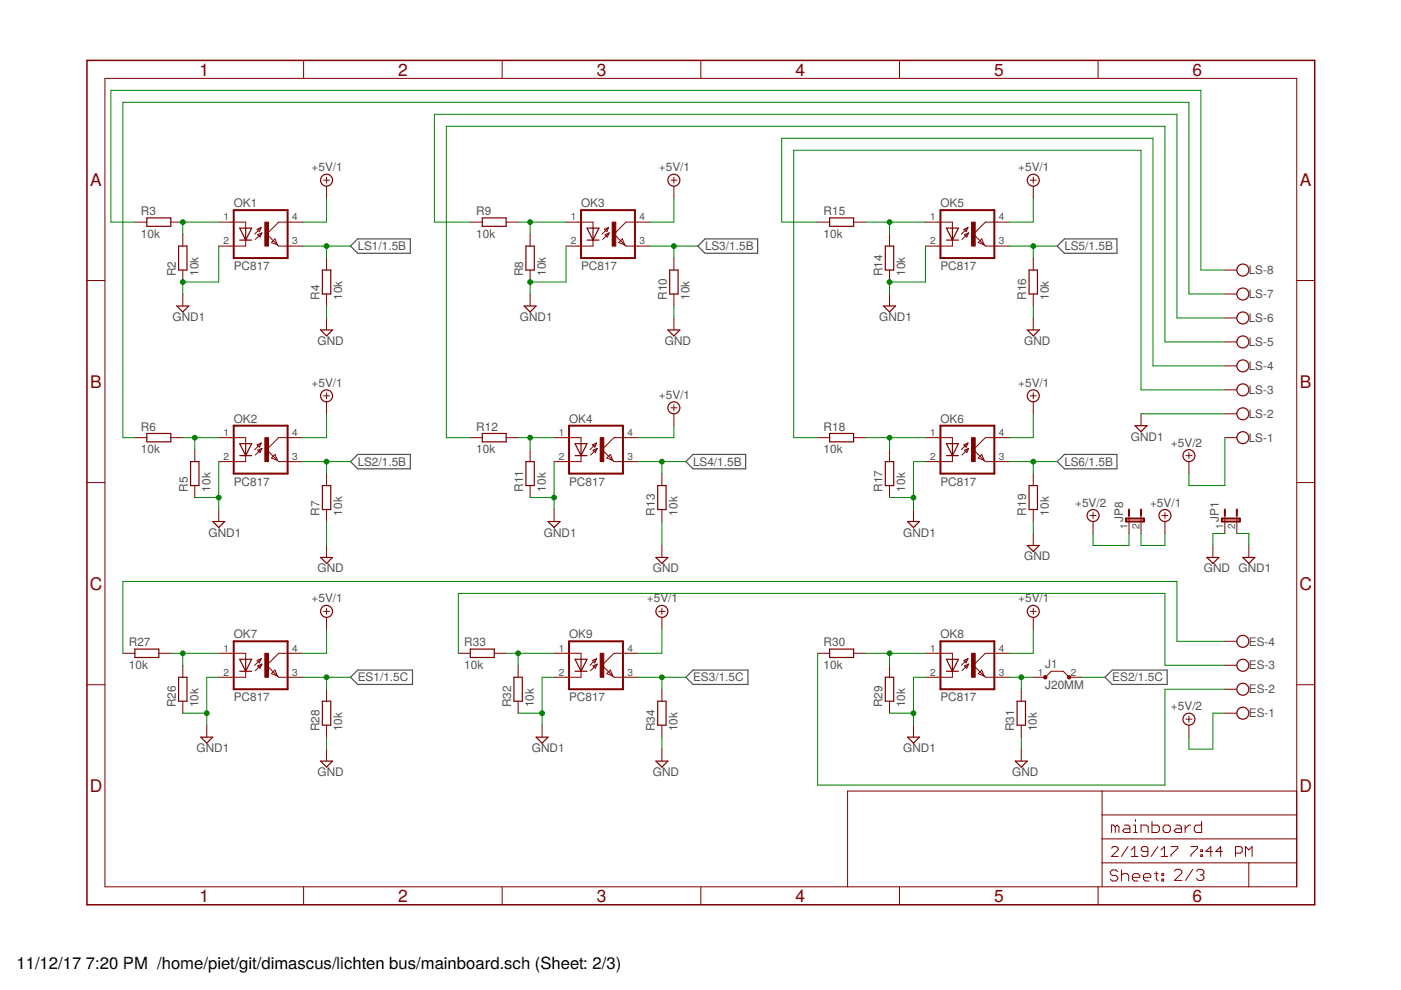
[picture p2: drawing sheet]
<svg xmlns="http://www.w3.org/2000/svg" width="297mm" height="210mm" viewBox="0 0 297 210" stroke-linecap="round" stroke-linejoin="round" font-family="sans-serif">
<path d="M74.3 52.2l1.5-1.5h11.2v3h-11.2zM149.5 50.7h11.1v3h-11.1l-1.5-1.5zM225.7 50.7h11.1v3h-11.1l-1.5-1.5zM74.3 97.9l1.5-1.5h11.2v3h-11.2zM146.9 96.4h11.2v3h-11.2l-1.5-1.5zM225.7 96.4h11.1v3h-11.1l-1.5-1.5zM74.3 143.6l1.5-1.5h11.7v3h-11.7zM146.9 142.1h11.7v3h-11.7l-1.5-1.5zM235.8 142.1h11.7v3h-11.7l-1.5-1.5z" fill="none" stroke="#505050" stroke-width=".25"/>
<g fill="none" stroke="#800000" stroke-width=".25">
<path d="M31.1 46.2h5.1v1.8h-5.1zM37.9 52.2h1.7v5.1h-1.7zM50.8 48.4h2.6l-1.3 2.5zM50.8 50.9h2.6M52.1 48.4v2.5M68.3 57.3h1.8v5h-1.8zM102.3 46.2h5v1.8h-5zM111.5 52.2h1.8v5.1h-1.8zM124.5 50.9h2.5M124.5 48.4h2.5l-1.3 2.5zM125.7 48.4v2.5M142 57.3h1.8v5h-1.8z"/>
<path d="M175.9 46.2h5.1v1.8h-5.1zM187.7 52.2h1.8v5.1h-1.8zM200.7 50.9h2.5M200.7 48.4h2.5l-1.3 2.5zM201.9 48.4v2.5M218.2 57.3h1.8v5h-1.8zM37.5 64.9h2.5l-1.2 1.2zM68 70h2.5l-1.3 1.2zM111.1 64.9h2.6l-1.3 1.2zM141.6 70h2.5l-1.2 1.2zM187.3 64.9h2.6l-1.3 1.2zM217.8 70h2.5l-1.2 1.2z"/>
<path d="M31.1 91.9h5.1v1.8h-5.1zM40.4 97.9h1.8v5.1h-1.8zM50.8 94.1h2.6l-1.3 2.5zM50.8 96.6h2.6M52.1 94.1v2.5M102.3 91.9h5v1.8h-5zM111.5 97.9h1.8v5.1h-1.8zM121.9 96.6h2.6M121.9 94.1h2.6l-1.3 2.5zM123.2 94.1v2.5M175.9 91.9h5.1v1.8h-5.1zM187.7 97.9h1.8v5.1h-1.8z"/>
<path d="M200.7 96.6h2.5M200.7 94.1h2.5l-1.3 2.5zM201.9 94.1v2.5M240.6 90.3h2.6l-1.3 1.2zM45.1 110.6h2.5l-1.2 1.2zM68 118.2h2.5l-1.3 1.3zM68.3 103h1.8v5h-1.8zM116.2 110.6h2.5l-1.2 1.2zM139.1 118.2h2.5l-1.3 1.3zM139.4 103h1.8v5h-1.8zM192.4 110.6h2.5l-1.2 1.2zM217.8 115.7h2.5l-1.2 1.2z"/>
<path d="M218.2 103h1.8v5h-1.8zM255.9 118.2h2.5l-1.2 1.3zM263.5 118.2h2.5l-1.2 1.3zM28.6 137.6h5.1v1.8h-5.1zM50.8 139.8h2.6l-1.3 2.5zM52.1 139.8v2.5M99.7 137.6h5.1v1.8h-5.1zM121.9 139.8h2.6l-1.3 2.5zM123.2 139.8v2.5M175.9 137.6h5.1v1.8h-5.1zM200.7 139.8h2.5l-1.3 2.5zM201.9 139.8v2.5"/>
<path d="M37.9 143.6h1.7v5.1h-1.7zM42.6 156.3h2.5l-1.3 1.3zM50.8 142.3h2.6M68.3 148.7h1.8v5.1h-1.8zM109 143.6h1.7v5.1h-1.7zM113.7 156.3h2.5l-1.3 1.3zM121.9 142.3h2.6M139.4 148.7h1.8v5.1h-1.8zM187.7 143.6h1.8v5.1h-1.8zM192.4 156.3h2.5l-1.2 1.3zM200.7 142.3h2.5M215.6 148.7h1.8v5.1h-1.8z"/>
<path d="M68 161.4h2.5l-1.3 1.2zM139.1 161.4h2.5l-1.3 1.2zM215.3 161.4h2.5l-1.3 1.2z"/>
<circle cx="69.2" cy="38.2" r="1.27"/>
<circle cx="142.9" cy="38.2" r="1.27"/>
<circle cx="219.1" cy="38.2" r="1.27"/>
<circle cx="263.5" cy="57.3" r="1.27"/>
<circle cx="263.5" cy="62.3" r="1.27"/>
<circle cx="263.5" cy="67.4" r="1.27"/>
<circle cx="263.5" cy="72.5" r="1.27"/>
<circle cx="263.5" cy="77.6" r="1.27"/>
<circle cx="69.2" cy="83.9" r="1.27"/>
<circle cx="142.9" cy="86.5" r="1.27"/>
<circle cx="219.1" cy="83.9" r="1.27"/>
<circle cx="252.1" cy="96.6" r="1.27"/>
<circle cx="263.5" cy="92.8" r="1.27"/>
<circle cx="263.5" cy="87.7" r="1.27"/>
<circle cx="263.5" cy="82.7" r="1.27"/>
<circle cx="231.8" cy="109.3" r="1.27"/>
<circle cx="247" cy="109.3" r="1.27"/>
<circle cx="69.2" cy="129.6" r="1.27"/>
<circle cx="140.3" cy="129.6" r="1.27"/>
<circle cx="219.1" cy="129.6" r="1.27"/>
<circle cx="263.5" cy="136" r="1.27"/>
<circle cx="252.1" cy="152.5" r="1.27"/>
<circle cx="263.5" cy="146.1" r="1.27"/>
<circle cx="263.5" cy="141.1" r="1.27"/>
<circle cx="263.5" cy="151.2" r="1.27"/>
</g>
<g fill="none" stroke="#800000" stroke-width=".21">
<path d="M22.2 16.6h252.7v171.4h-252.7zM64.4 12.8v3.8M106.5 12.8v3.8M148.6 12.8v3.8M190.7 12.8v3.8M232.8 12.8v3.8M68.6 38.2h1.3M69.2 37.6v1.2M69.2 39.5v2.5M142.2 38.2h1.3M142.9 37.6v1.2M142.9 39.5v2.5"/>
<path d="M218.4 38.2h1.3M219.1 37.6v1.2M219.1 39.5v2.5M18.4 59.5h3.8M28.6 47.1h2.5M36.2 47.1h2.6M38.8 49.6v2.6M38.8 57.3v2.5M46.4 47.1h5.7v1.3M52.1 50.9v1.3h-5.7M54.5 48.6l.9-.4-.4 .9zM54.6 49.8l.9-.4-.4 .9z"/>
<path d="M55.4 48.2l-1.4 1.4M55.5 49.4l-1.4 1.4M58.3 50.7l.5 1.2-1.2-.5zM64.2 47.1h-5.1l-2.6 2.5 2.6 2.6h5.1M69.2 54.7v2.6M99.7 47.1h2.6M107.3 47.1h2.6M112.4 49.6v2.6M112.4 57.3v2.5M120 47.1h5.7v1.3M125.7 50.9v1.3h-5.7M128.1 48.6l.9-.4-.3 .9z"/>
<path d="M128.3 49.8l.9-.4-.4 .9zM129 48.2l-1.4 1.4M129.2 49.4l-1.4 1.4M132 50.7l.5 1.2-1.3-.5zM137.8 47.1h-5.1l-2.5 2.5 2.5 2.6h5.1M142.9 54.7v2.6M173.4 47.1h2.5M181 47.1h2.5M188.6 49.6v2.6M188.6 57.3v2.5M196.2 47.1h5.7v1.3M201.9 50.9v1.3h-5.7"/>
<path d="M204.3 48.6l.9-.4-.3 .9zM204.5 49.8l.9-.4-.4 .9zM205.2 48.2l-1.4 1.4M205.4 49.4l-1.4 1.4M208.2 50.7l.5 1.2-1.3-.5zM214 47.1h-5.1l-2.5 2.5 2.5 2.6h5.1M219.1 54.7v2.6M259.7 57.3h2.5M274.9 59.5h3.8M38.8 62.3v2.6M69.2 62.3v2.6M69.2 67.4v2.6"/>
<path d="M112.4 62.3v2.6M142.9 62.3v2.6M142.9 67.4v2.6M188.6 62.3v2.6M219.1 62.3v2.6M219.1 67.4v2.6M259.7 77.6h2.5M259.7 72.5h2.5M259.7 67.4h2.5M259.7 62.3h2.5M28.6 92.8h2.5M36.2 92.8h2.6"/>
<path d="M41.3 95.3v2.6M46.4 92.8h5.7v1.3M52.1 96.6v1.3h-5.7M54.5 94.3l.9-.4-.4 .9zM54.6 95.5l.9-.4-.4 .9zM55.4 93.9l-1.4 1.4M55.5 95.1l-1.4 1.4M57.6 97.1l.7-.7 .5 1.2zM58.8 97.6l.3 .3h5.1M64.2 92.8h-5.1l-2.6 2.5 2.3 2.3M68.6 83.9h1.3M69.2 83.3v1.3"/>
<path d="M69.2 85.2v2.5M99.7 92.8h2.6M107.3 92.8h2.6M112.4 95.3v2.6M117.5 92.8h5.7v1.3M123.2 96.6v1.3h-5.7M125.6 94.3l.9-.4-.4 .9zM125.7 95.5l.9-.4-.4 .9zM126.5 93.9l-1.4 1.4M126.6 95.1l-1.4 1.4M129.4 96.4l.5 1.2-1.2-.5zM135.3 92.8h-5.1l-2.6 2.5 2.6 2.6h5.1"/>
<path d="M142.2 86.5h1.3M142.9 85.8v1.3M142.9 87.7v2.6M173.4 92.8h2.5M181 92.8h2.5M188.6 95.3v2.6M196.2 92.8h5.7v1.3M201.9 96.6v1.3h-5.7M204.3 94.3l.9-.4-.3 .9zM204.5 95.5l.9-.4-.4 .9zM205.2 93.9l-1.4 1.4M205.4 95.1l-1.4 1.4"/>
<path d="M208.2 96.4l.5 1.2-1.3-.5zM214 92.8h-5.1l-2.5 2.5 2.5 2.6h5.1M218.4 83.9h1.3M219.1 83.3v1.3M219.1 85.2v2.5M241.9 87.7v2.6M251.4 96.6h1.3M252.1 96v1.2M252.1 97.9v2.5M259.7 92.8h2.5M259.7 87.7h2.5M259.7 82.7h2.5"/>
<path d="M18.4 102.3h3.8M41.3 103v2.5M46.4 108v2.6M69.2 100.4v2.6M69.2 108v2.6M69.2 115.7v2.5M112.4 103v2.5M117.5 108v2.6M140.3 100.4v2.6M140.3 108v2.6M140.3 115.7v2.5M188.6 103v2.5"/>
<path d="M193.7 108v2.6M219.1 100.4v2.6M219.1 108v2.6M219.1 113.1v2.6M231.1 109.3h1.3M231.8 108.7v1.2M231.8 110.6v2.5M239.4 109.3v3.8M241.9 109.3v3.8M246.4 109.3h1.2M247 108.7v1.2M247 110.6v2.5"/>
<path d="M257.2 115.7v2.5M259.7 109.3v3.8M262.2 109.3v3.8M264.8 115.7v2.5M274.9 102.3h3.8M26.1 138.5h2.5M33.7 138.5h2.5M46.4 138.5h5.7v1.3M55.4 139.7l-1.4 1.4M64.2 138.5h-5.1l-2.6 2.6 2.6 2.5h5.1M68.6 129.6h1.3M69.2 129v1.3"/>
<path d="M69.2 130.9v2.5M97.2 138.5h2.5M104.8 138.5h2.5M117.5 138.5h5.7v1.3M126.5 139.7l-1.4 1.4M135.3 138.5h-5.1l-2.6 2.6 2.6 2.5h5.1M139.7 129.6h1.3M140.3 129v1.3M140.3 130.9v2.5M173.4 138.5h2.5M181 138.5h2.5M196.2 138.5h5.7v1.3"/>
<path d="M205.2 139.7l-1.4 1.4M214 138.5h-5.1l-2.5 2.6 2.5 2.5h5.1M218.4 129.6h1.3M219.1 129v1.3M219.1 130.9v2.5M259.7 136h2.5M18.4 145.2h3.8M38.8 141.1v2.5M38.8 148.7v2.5M43.8 153.8v2.5M52.1 142.3v1.3h-5.7M54.5 140l.9-.3-.4 .8z"/>
<path d="M54.6 141.2l.9-.4-.4 .9zM55.5 140.8l-1.4 1.4M58.3 142.1l.5 1.2-1.2-.5zM69.2 146.1v2.6M69.2 153.8v2.5M69.2 158.8v2.6M109.9 141.1v2.5M109.9 148.7v2.5M114.9 153.8v2.5M123.2 142.3v1.3h-5.7M125.6 140l.9-.3-.4 .8zM125.7 141.2l.9-.4-.4 .9z"/>
<path d="M126.6 140.8l-1.4 1.4M129.4 142.1l.5 1.2-1.2-.5zM140.3 146.1v2.6M140.3 153.8v2.5M140.3 158.8v2.6M188.6 141.1v2.5M188.6 148.7v2.5M193.7 153.8v2.5M201.9 142.3v1.3h-5.7M204.3 140l.9-.3-.3 .8zM204.5 141.2l.9-.4-.4 .9zM205.4 140.8l-1.4 1.4"/>
<path d="M208.2 142.1l.5 1.2-1.3-.5zM216.5 146.1v2.6M216.5 153.8v2.5M216.5 158.8v2.6M219.1 143.6h2.5l1.3-1.3h2.5l1.3 1.3h2.5M251.4 152.5h1.3M252.1 151.8v1.3M252.1 153.8v2.5M259.7 151.2h2.5M259.7 146.1h2.5M259.7 141.1h2.5M274.9 145.2h3.8"/>
<path d="M233.7 167.7v20.3M233.7 177.9h41.2M233.7 172.8h41.2M235.7 179.8l.3-.3h.7l.4 .3v.4l-1.4 1.4h1.4M236.5 175.3l-.4-.4h-.4v1.6M236.5 175.3v1.2M236.5 175.3l.3-.4 .4 .4v1.2M238.4 174.9h.8l.4 .4v1.2h-1.2l-.4-.4 .4-.4h1.2M239.2 179.5l-1.4 2.1M240.3 174.9h.4v1.6M240.3 176.5h.8M240.7 173.8v.4"/>
<path d="M241.9 176.5v-1.6h1.2l.4 .4v1.2M244.2 174.2v2.3h1.2l.4-.4v-.8l-.4-.4h-1.2M245.5 179.5l-1.4 2.1M247 174.9h.8l.3 .4v.8l-.3 .4h-.8l-.4-.4v-.8zM248.3 179.5h1.4v.3l-1.4 1.5v.3M249.3 174.9h.8l.4 .4v1.2h-1.2l-.4-.4 .4-.4h1.2M251.3 174.9v1.6M252.4 174.9h-.3l-.8 .8M252.5 179.5h1.4v.3l-1.4 1.5v.3M254.8 174.2v2.3h-1.2l-.4-.4v-.8l.4-.4h1.2M274.9 167.7h-95.2v20.3M64.4 188v3.8"/>
<path d="M106.5 188v3.8M148.6 188v3.8M190.7 188v3.8M232.8 188v3.8M233.7 182.9h41.2M237 184.8l-.4-.4h-.8l-.4 .4v.4l.4 .4h.8l.4 .4v.4l-.4 .4h-.8l-.4-.4M237.8 185.6l.3-.4h.8l.4 .4v1.2M237.8 184.4v2.4M239.9 181.6h1.4M239.9 180.2l.7-.7v2.1M240.1 186h1.6v-.4l-.4-.4h-.8l-.4 .4v.8l.4 .4h.8M242.4 186h1.6v-.4l-.4-.4h-.8l-.4 .4v.8l.4 .4h.8"/>
<path d="M243.4 180.5h-1.1l-.3-.3v-.4l.3-.3h.7l.4 .3v1.5l-.4 .3h-.7l-.3-.3M244.8 185.2h.8M245.2 184.8v1.6l.4 .4M246.2 181.6h1.4M246.2 180.2l.7-.7v2.1M246.3 185.2h.4v.4h-.4zM246.3 186.4h.4v.4h-.4zM249 184.7l.4-.4h.8l.4 .4v.4l-1.6 1.6h1.6M252.9 184.3l-1.5 2.4M253.7 184.7l.4-.4h.7l.4 .4v.4l-.4 .4M254.5 185.5h.3M254.6 181.3h.4v.3h-.4z"/>
<path d="M254.6 180.2h.4v.3h-.4zM254.8 185.5l.4 .4v.4l-.4 .4h-.7l-.4-.4M257.1 180.5h-1.4l1-1v2.1M259.2 180.5h-1.4l1-1v2.1M262 180.9h1l.4-.4v-.7l-.4-.3h-1v2.1M264.1 181.6v-2.1l.7 .7 .7-.7v2.1M264.8 182.9v5.1"/>
</g>
<g fill="none" stroke="#800000" stroke-width=".42">
<path d="M49.6 44.6h11.4v10.1h-11.4zM123.2 44.6h11.4v10.1h-11.4zM199.4 44.6h11.4v10.1h-11.4zM49.6 90.3h11.4v10.1h-11.4zM120.6 90.3h11.5v10.1h-11.5zM199.4 90.3h11.4v10.1h-11.4zM238.7 109.9h3.8v.7h-3.8zM239.4 108v1.3M241.9 108v1.3M259.1 109.9h3.8v.7h-3.8zM259.7 108v1.3M262.2 108v1.3"/>
<path d="M49.6 136h11.4v10.1h-11.4zM120.6 136h11.5v10.1h-11.5zM199.4 136h11.4v10.1h-11.4z"/>
<circle cx="221.6" cy="143.6" r=".25"/>
<circle cx="226.7" cy="143.6" r=".25"/>
</g>
<g fill="#800000" stroke="#800000" stroke-width=".21">
<path d="M56.2 47.1h.7v5.1h-.7z"/>
<path d="M56.2 92.8h.7v5.1h-.7z"/>
<path d="M129.8 47.1h.8v5.1h-.8z"/>
<path d="M127.3 92.8h.7v5.1h-.7z"/>
<path d="M206 47.1h.8v5.1h-.8z"/>
<path d="M206 92.8h.8v5.1h-.8z"/>
<path d="M56.2 138.5h.7v5.1h-.7z"/>
<path d="M206 138.5h.8v5.1h-.8z"/>
<path d="M127.3 138.5h.7v5.1h-.7z"/>
</g>
<path d="M18.4 12.8h260.3v179h-260.3z" fill="none" stroke="#800000" stroke-width=".32"/>
<g fill="none" stroke="#008000" stroke-width=".21">
<path d="M28.6 47.1h-5.1v-27.9h231.1v38.1h5.1M46.4 47.1h-7.6v2.5M46.4 52.2v7.6h-7.6v2.5M64.2 52.2h10.1M69.2 42v5.1h-5M69.2 52.2v2.5M99.7 47.1h-7.6v-22.9h157.4v43.2h10.2M109.9 47.1h10.1M112.4 47.1v2.5M120 52.2v7.6h-7.6v2.5M137.8 52.2h10.2M142.9 42v5.1h-5.1"/>
<path d="M142.9 52.2v2.5M173.4 47.1h-7.7v-17.8h78.8v48.3h15.2M183.5 47.1h12.7M188.6 47.1v2.5M196.2 52.2v7.6h-7.6v2.5M214 52.2h10.2M219.1 42v5.1h-5.1M219.1 52.2v2.5M69.2 64.9v2.5M142.9 64.9v2.5M219.1 64.9v2.5M259.7 62.3h-7.6v-40.6h-226v71.1h2.5"/>
<path d="M259.7 72.5h-12.7v-45.7h-152.4v66h5.1M38.8 92.8h7.6M41.3 92.8v2.5M46.4 97.9v10.1M64.2 97.9h10.1M69.2 87.7v5.1h-5M69.2 97.9v2.5M109.9 92.8h7.6M112.4 92.8v2.5M117.5 97.9v10.1M135.3 97.9h10.1M140.3 97.9v2.5"/>
<path d="M142.9 90.3v2.5h-7.6M183.5 92.8h12.7M188.6 92.8v2.5M196.2 97.9h-2.5v10.1M214 97.9h10.2M219.1 87.7v5.1h-5.1M219.1 97.9v2.5M241.9 87.7h17.8M259.7 82.7h-17.8v-50.8h-73.6v60.9h5.1M259.7 92.8v10.2h-7.6v-2.6M41.3 105.5h5.1M69.2 110.6v5.1"/>
<path d="M112.4 105.5h5.1M140.3 110.6v5.1M188.6 105.5h5.1M219.1 110.6v2.5M231.8 113.1v2.6h7.6v-2.6M241.9 113.1v2.6h5.1v-2.6M259.7 113.1h-2.5v2.6M262.2 113.1h2.6v2.6M36.2 138.5h10.2M38.8 138.5v2.6M69.2 133.4v5.1h-5M97.2 138.5v-12.7h149.8v15.3h12.7"/>
<path d="M107.3 138.5h10.2M109.9 138.5v2.6M140.3 133.4v5.1h-5M173.4 138.5v28h73.6v-20.4h12.7M183.5 138.5h12.7M188.6 138.5v2.6M219.1 133.4v5.1h-5.1M259.7 136h-10.2v-12.7h-223.4v15.2M38.8 151.2h5M46.4 143.6h-2.6v10.2M64.2 143.6h10.1M69.2 143.6v2.5"/>
<path d="M69.2 156.3v2.5M109.9 151.2h5M117.5 143.6h-2.6v10.2M135.3 143.6h10.1M140.3 143.6v2.5M140.3 156.3v2.5M188.6 151.2h5.1M196.2 143.6h-2.5v10.2M214 143.6h5.1M216.5 143.6v2.5M216.5 156.3v2.5M229.2 143.6h5.1"/>
<path d="M259.7 151.2h-2.5v7.6h-5.1v-2.5"/>
</g>
<g fill="#008000" stroke="#008000" stroke-width=".21">
<circle cx="38.8" cy="47.1" r=".51"/>
<circle cx="38.8" cy="59.8" r=".51"/>
<circle cx="46.4" cy="105.5" r=".51"/>
<circle cx="112.4" cy="59.8" r=".51"/>
<circle cx="117.5" cy="105.5" r=".51"/>
<circle cx="193.7" cy="105.5" r=".51"/>
<circle cx="43.8" cy="151.2" r=".51"/>
<circle cx="193.7" cy="151.2" r=".51"/>
<circle cx="114.9" cy="151.2" r=".51"/>
<circle cx="188.6" cy="59.8" r=".51"/>
<circle cx="41.3" cy="92.8" r=".51"/>
<circle cx="112.4" cy="47.1" r=".51"/>
<circle cx="112.4" cy="92.8" r=".51"/>
<circle cx="188.6" cy="47.1" r=".51"/>
<circle cx="188.6" cy="92.8" r=".51"/>
<circle cx="69.2" cy="52.2" r=".51"/>
<circle cx="69.2" cy="97.9" r=".51"/>
<circle cx="142.9" cy="52.2" r=".51"/>
<circle cx="219.1" cy="52.2" r=".51"/>
<circle cx="219.1" cy="97.9" r=".51"/>
<circle cx="38.8" cy="138.5" r=".51"/>
<circle cx="188.6" cy="138.5" r=".51"/>
<circle cx="109.9" cy="138.5" r=".51"/>
<circle cx="69.2" cy="143.6" r=".51"/>
<circle cx="140.3" cy="143.6" r=".51"/>
<circle cx="140.3" cy="97.9" r=".51"/>
<circle cx="216.5" cy="143.6" r=".51"/>
</g>
<g font-size="3.7" fill="#800000">
<text x="42.3" y="16">1</text>
<text x="84.4" y="16">2</text>
<text x="126.5" y="16">3</text>
<text x="168.6" y="16">4</text>
<text x="210.7" y="16">5</text>
<text x="252.9" y="16">6</text>
<text x="19.1" y="39.3">A</text>
<text x="275.6" y="39.3">A</text>
<text x="19.1" y="82.2">B</text>
<text x="275.6" y="82.2">B</text>
<text x="19" y="125">C</text>
<text x="275.5" y="125">C</text>
<text x="19" y="167.9">D</text>
<text x="275.5" y="167.9">D</text>
<text x="42.3" y="191.2">1</text>
<text x="84.4" y="191.2">2</text>
<text x="126.5" y="191.2">3</text>
<text x="168.6" y="191.2">4</text>
<text x="210.7" y="191.2">5</text>
<text x="252.9" y="191.2">6</text>
</g>
<g font-size="3.5">
<text x="3.5" y="205.4">11/12/17</text>
<text x="18.2" y="205.4">7:20 PM /home/piet/git/dimascus/lichten bus/mainboard.sch (Sheet: 2/3)</text>
</g>
<g font-size="2.5" fill="#505050">
<text x="66.1" y="36.3">+5V/1</text>
<text x="139.7" y="36.3">+5V/1</text>
<text x="215.9" y="36.3">+5V/1</text>
<text x="29.9" y="45.6">R3</text>
<text x="49.6" y="43.9">OK1</text>
<text x="101" y="45.6">R9</text>
<text x="123.2" y="43.9">OK3</text>
<text x="174.6" y="45.6">R15</text>
<text x="199.4" y="43.9">OK5</text>
<text x="29.9" y="50.4">10k</text>
<text x="75.8" y="53.1">LS1/1.5B</text>
<text x="101" y="50.4">10k</text>
<text x="149.5" y="53.1">LS3/1.5B</text>
<text x="174.6" y="50.4">10k</text>
<text x="225.7" y="53.1">LS5/1.5B</text>
<text x="37.3" y="58.5" transform="rotate(-90 37.3 58.5)">R2</text>
<text x="42.1" y="58.5" transform="rotate(-90 42.1 58.5)">10k</text>
<text x="49.6" y="57.3">PC817</text>
<text x="110.9" y="58.5" transform="rotate(-90 110.9 58.5)">R8</text>
<text x="115.7" y="58.5" transform="rotate(-90 115.7 58.5)">10k</text>
<text x="123.2" y="57.3">PC817</text>
<text x="187.1" y="58.5" transform="rotate(-90 187.1 58.5)">R14</text>
<text x="191.9" y="58.5" transform="rotate(-90 191.9 58.5)">10k</text>
<text x="199.4" y="57.3">PC817</text>
<text x="264.8" y="58.1">LS-8</text>
<text x="67.7" y="63.6" transform="rotate(-90 67.7 63.6)">R4</text>
<text x="72.5" y="63.6" transform="rotate(-90 72.5 63.6)">10k</text>
<text x="141.4" y="63.6" transform="rotate(-90 141.4 63.6)">R10</text>
<text x="146.2" y="63.6" transform="rotate(-90 146.2 63.6)">10k</text>
<text x="217.6" y="63.6" transform="rotate(-90 217.6 63.6)">R16</text>
<text x="222.4" y="63.6" transform="rotate(-90 222.4 63.6)">10k</text>
<text x="264.8" y="63.2">LS-7</text>
<text x="36.6" y="68">GND1</text>
<text x="110.2" y="68">GND1</text>
<text x="186.4" y="68">GND1</text>
<text x="264.8" y="68.3">LS-6</text>
<text x="67.3" y="73.1">GND</text>
<text x="141" y="73.1">GND</text>
<text x="217.2" y="73.1">GND</text>
<text x="264.8" y="73.4">LS-5</text>
<text x="66.1" y="82">+5V/1</text>
<text x="215.9" y="82">+5V/1</text>
<text x="264.8" y="83.5">LS-3</text>
<text x="264.8" y="78.5">LS-4</text>
<text x="49.6" y="89.6">OK2</text>
<text x="120.7" y="89.6">OK4</text>
<text x="139.7" y="84.6">+5V/1</text>
<text x="199.4" y="89.6">OK6</text>
<text x="264.8" y="88.6">LS-2</text>
<text x="29.9" y="91.3">R6</text>
<text x="101" y="91.3">R12</text>
<text x="174.6" y="91.3">R18</text>
<text x="239.8" y="93.4">GND1</text>
<text x="248.3" y="94.7">+5V/2</text>
<text x="264.8" y="93.7">LS-1</text>
<text x="29.9" y="96.1">10k</text>
<text x="75.8" y="98.8">LS2/1.5B</text>
<text x="101" y="96.1">10k</text>
<text x="146.9" y="98.8">LS4/1.5B</text>
<text x="174.6" y="96.1">10k</text>
<text x="225.7" y="98.8">LS6/1.5B</text>
<text x="39.8" y="104.2" transform="rotate(-90 39.8 104.2)">R5</text>
<text x="44.6" y="104.2" transform="rotate(-90 44.6 104.2)">10k</text>
<text x="49.6" y="103">PC817</text>
<text x="110.9" y="104.2" transform="rotate(-90 110.9 104.2)">R11</text>
<text x="115.7" y="104.2" transform="rotate(-90 115.7 104.2)">10k</text>
<text x="120.7" y="103">PC817</text>
<text x="187.1" y="104.2" transform="rotate(-90 187.1 104.2)">R17</text>
<text x="191.9" y="104.2" transform="rotate(-90 191.9 104.2)">10k</text>
<text x="199.4" y="103">PC817</text>
<text x="228" y="107.4">+5V/2</text>
<text x="243.8" y="107.4">+5V/1</text>
<text x="44.2" y="113.8">GND1</text>
<text x="67.7" y="109.3" transform="rotate(-90 67.7 109.3)">R7</text>
<text x="72.5" y="109.3" transform="rotate(-90 72.5 109.3)">10k</text>
<text x="115.3" y="113.8">GND1</text>
<text x="138.8" y="109.3" transform="rotate(-90 138.8 109.3)">R13</text>
<text x="143.6" y="109.3" transform="rotate(-90 143.6 109.3)">10k</text>
<text x="191.5" y="113.8">GND1</text>
<text x="217.6" y="109.3" transform="rotate(-90 217.6 109.3)">R19</text>
<text x="222.4" y="109.3" transform="rotate(-90 222.4 109.3)">10k</text>
<text x="238.1" y="110.6" transform="rotate(-90 238.1 110.6)">JP8</text>
<text x="258.4" y="110.6" transform="rotate(-90 258.4 110.6)">JP1</text>
<text x="217.2" y="118.8">GND</text>
<text x="67.3" y="121.4">GND</text>
<text x="138.4" y="121.4">GND</text>
<text x="255.3" y="121.4">GND</text>
<text x="262.6" y="121.4">GND1</text>
<text x="66.1" y="127.7">+5V/1</text>
<text x="137.2" y="127.7">+5V/1</text>
<text x="215.9" y="127.7">+5V/1</text>
<text x="27.3" y="137">R27</text>
<text x="49.6" y="135.3">OK7</text>
<text x="98.4" y="137">R33</text>
<text x="120.7" y="135.3">OK9</text>
<text x="174.6" y="137">R30</text>
<text x="199.4" y="135.3">OK8</text>
<text x="264.8" y="136.9">ES-4</text>
<text x="27.3" y="141.8">10k</text>
<text x="98.4" y="141.8">10k</text>
<text x="174.6" y="141.8">10k</text>
<text x="221.6" y="141.7">J1</text>
<text x="264.8" y="141.9">ES-3</text>
<text x="37.3" y="149.9" transform="rotate(-90 37.3 149.9)">R26</text>
<text x="42.1" y="149.9" transform="rotate(-90 42.1 149.9)">10k</text>
<text x="49.6" y="148.7">PC817</text>
<text x="75.8" y="144.5">ES1/1.5C</text>
<text x="108.4" y="149.9" transform="rotate(-90 108.4 149.9)">R32</text>
<text x="113.2" y="149.9" transform="rotate(-90 113.2 149.9)">10k</text>
<text x="120.7" y="148.7">PC817</text>
<text x="146.9" y="144.5">ES3/1.5C</text>
<text x="187.1" y="149.9" transform="rotate(-90 187.1 149.9)">R29</text>
<text x="191.9" y="149.9" transform="rotate(-90 191.9 149.9)">10k</text>
<text x="199.4" y="148.7">PC817</text>
<text x="221.6" y="146.1">J20MM</text>
<text x="235.8" y="144.5">ES2/1.5C</text>
<text x="264.8" y="147">ES-2</text>
<text x="67.7" y="155" transform="rotate(-90 67.7 155)">R28</text>
<text x="72.5" y="155" transform="rotate(-90 72.5 155)">10k</text>
<text x="138.8" y="155" transform="rotate(-90 138.8 155)">R34</text>
<text x="143.6" y="155" transform="rotate(-90 143.6 155)">10k</text>
<text x="215" y="155" transform="rotate(-90 215 155)">R31</text>
<text x="219.8" y="155" transform="rotate(-90 219.8 155)">10k</text>
<text x="248.3" y="150.6">+5V/2</text>
<text x="264.8" y="152.1">ES-1</text>
<text x="41.7" y="159.5">GND1</text>
<text x="112.8" y="159.5">GND1</text>
<text x="191.5" y="159.5">GND1</text>
<text x="67.3" y="164.5">GND</text>
<text x="138.4" y="164.5">GND</text>
<text x="214.6" y="164.5">GND</text>
</g>
<g font-size="2.1" fill="#505050">
<text x="47.4" y="46.7">1</text>
<text x="62" y="46.7">4</text>
<text x="121" y="46.7">1</text>
<text x="135.6" y="46.7">4</text>
<text x="197.2" y="46.7">1</text>
<text x="211.8" y="46.7">4</text>
<text x="47.4" y="51.8">2</text>
<text x="62" y="51.8">3</text>
<text x="121" y="51.8">2</text>
<text x="135.6" y="51.8">3</text>
<text x="197.2" y="51.8">2</text>
<text x="211.8" y="51.8">3</text>
<text x="47.4" y="92.4">1</text>
<text x="62" y="92.4">4</text>
<text x="118.5" y="92.4">1</text>
<text x="133.1" y="92.4">4</text>
<text x="197.2" y="92.4">1</text>
<text x="211.8" y="92.4">4</text>
<text x="47.4" y="97.5">2</text>
<text x="62" y="97.5">3</text>
<text x="118.5" y="97.5">2</text>
<text x="133.1" y="97.5">3</text>
<text x="197.2" y="97.5">2</text>
<text x="211.8" y="97.5">3</text>
<text x="239" y="112.1" transform="rotate(-90 239 112.1)">1</text>
<text x="241.6" y="112.1" transform="rotate(-90 241.6 112.1)">2</text>
<text x="259.3" y="112.1" transform="rotate(-90 259.3 112.1)">1</text>
<text x="261.9" y="112.1" transform="rotate(-90 261.9 112.1)">2</text>
<text x="47.4" y="138.2">1</text>
<text x="47.4" y="143.2">2</text>
<text x="62" y="143.2">3</text>
<text x="62" y="138.2">4</text>
<text x="118.5" y="138.2">1</text>
<text x="118.5" y="143.2">2</text>
<text x="133.1" y="143.2">3</text>
<text x="133.1" y="138.2">4</text>
<text x="197.2" y="138.2">1</text>
<text x="197.2" y="143.2">2</text>
<text x="211.8" y="143.2">3</text>
<text x="211.8" y="138.2">4</text>
<text x="220.1" y="143.2">1</text>
<text x="227" y="143.2">2</text>
</g>
</svg>
